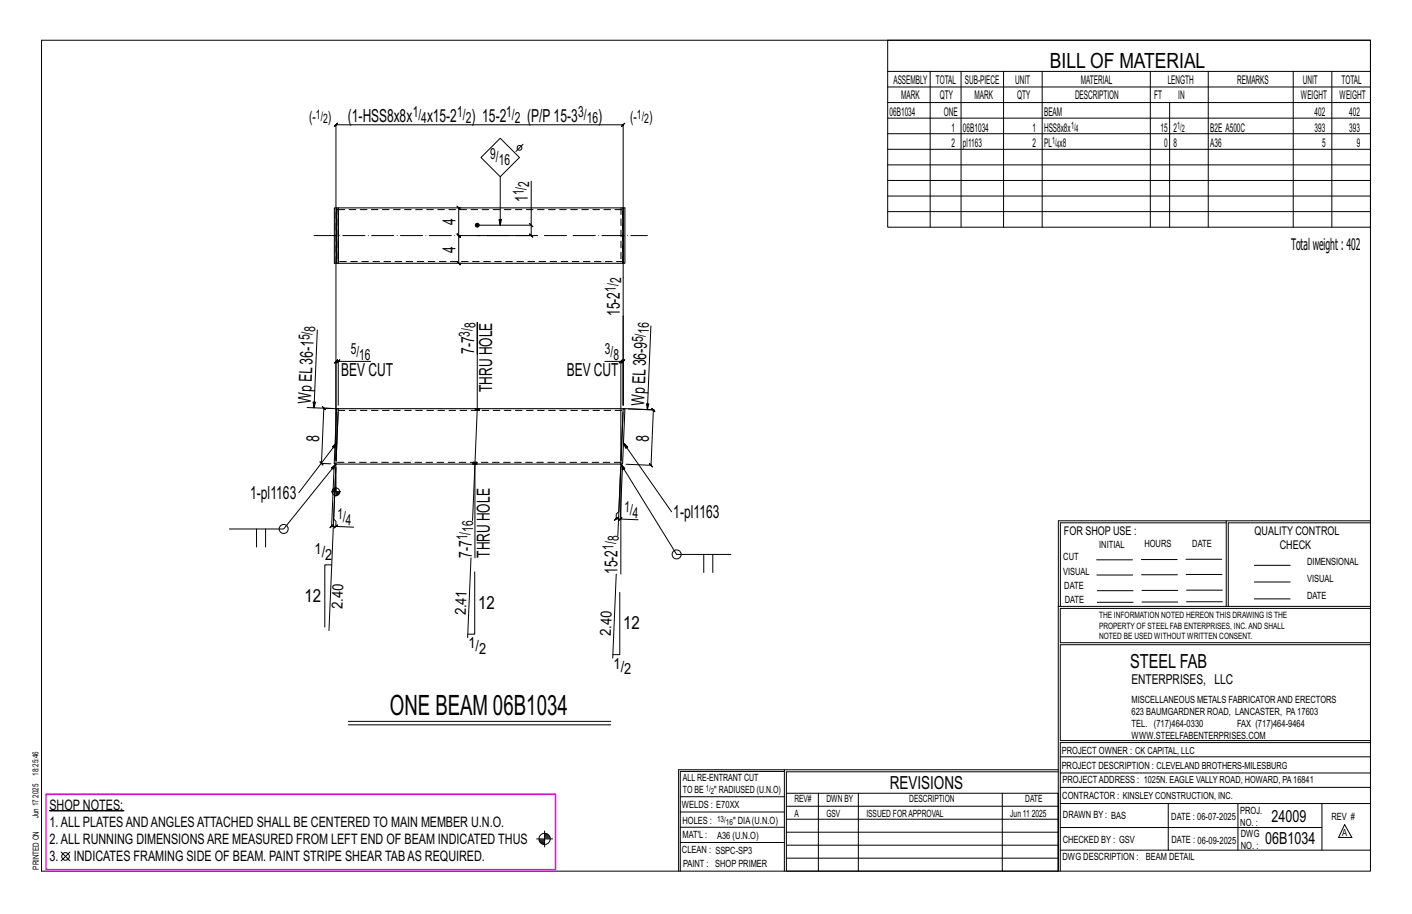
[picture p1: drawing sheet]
<svg xmlns="http://www.w3.org/2000/svg" width="432mm" height="279mm" viewBox="0 0 432 279" stroke-linecap="round" stroke-linejoin="round" font-family="sans-serif">
<g fill="#000" stroke="#000" stroke-width=".31">
<path d="M15.1 247.7h22.8v.2h-22.8z"/>
<circle cx="146" cy="68.8" r=".6"/>
</g>
<g fill="none" stroke="#000" stroke-width=".31">
<path d="M12.7 12.3h406.4v254h-406.4zM271.5 12.3h147.6v57.2h-147.6zM271.5 21.8h147.6M271.5 26.6h147.6M271.5 31.4h147.6M271.5 36.1h147.6M284.5 21.8v47.7M293.9 21.8v47.7M306.9 21.8v47.7M318.7 21.8v47.7M351.8 21.8v47.7M357.7 31.4v38.1"/>
<path d="M369.5 21.8v47.7M395.5 21.8v47.7M407.3 21.8v47.7M147.1 48.1l5.9-5.8 5.9 5.8-5.9 5.9zM153 54v14.8l-.4-1.7h.8l-.4 1.7M160 44.1l-2.2 2.2M162.4 55.4v13.4h-16.4M271.5 40.9h147.6M271.5 45.6h147.6M271.5 50.4h147.6M271.5 55.2h147.6M271.5 59.9h147.6"/>
<path d="M140.9 63.5h-.6l-.5-.5 1 1-.5-.5v8.5l-.5-.5 1 1-.5-.5h.6h-.6l-.5-.5 1 1-.5-.5v8.5l-.5-.5 1 1-.5-.5h.6M161.9 68.3l1 1zM162.4 68.8v3.2l-.5-.5 1 1-.5-.5h-16.4M271.5 64.7h147.6M199 99.7l-1 25.5-.3-1.8 .7 .1-.4 1.7M97 100.9l-1 23.8-.3-1.8h.8l-.5 1.8M103.4 110.5l.5-.5-1 1zM103.4 110.5h-.7l.5-.5-1 1 .5-.5v30.2v-102.6l-.5 .5 1-1-.5 .5h87.9l-.5 .5 1-1-.5 .5v85.8v-13.4l.5-.5-1 1 .5-.5h-.7M113.3 110.5h-9.9v13.4M146 108.3v-9.7v26.3l-1.5 34.2M185 110.5h4.9v30.2M189.9 110.5l-.5 .5 1-1z"/>
<path d="M93.9 124.6l9.5 .3M101.9 124.9l-2.9-.2-.5-.5 1 1.1-.5-.6-.7 17-.5-.6 1 1.1-.5-.5 2.9 .1M103 135.4l-1.4 1.1 .6 .5 .8-1.6-11.6 15.2M190.6 124.9l9.5 .4M190.7 135.4l.7 1.6 .6-.4-1.3-1.2 14.7 21.1M192.2 125l7.6 .3-.5-.5 1 1-.5-.5-.7 16.9-.5-.5 1 1.1-.5-.6-7.7-.3M101.3 150.3h2.8M101.7 149.8v.5M101.9 149.5v.8M102.1 149.4v.9M102.2 142.9l-.8 18-.5 .4 1-.9-.5 .5h1.3M102.3 149.2v1.1"/>
<path d="M102.5 149.2v1.1M102.7 142.9l-.7 15.7 .8 .8-.1 1.5 5.5 .3M102.7 142.9v8.8M102.9 150.3v1.2M103.2 150.3v1.1M103.4 150.3v1M103.6 150.3v.8M103.8 150.3v.5M145.2 141.9v28.6M189.2 159.1l1-.9zM189.7 158.7l-1.3-.1 .5-.5-1 1 .5-.5 .1-1.5 .8-.7 .5-13.5 .1 32.6M190.3 142.9l-.6 15.8 5.4 .2"/>
<path d="M375 159.8h-50.7v25.6M375 159.2h-51.3l-.1 107.1M419.1 159.2h-44.1v26.2M419.1 159.8h-43.5v25.6M70.2 161.7h16.5l16-19.8-.8 1.6-.6-.5 1.4-1.1-2.1 50.9M78.5 161.7v5.5M81.2 161.7v5.5M101.4 172.7h-2.1v19M102.2 161.4l1-1zM144 170.5l-1 24.4M145.2 174.8v19.1h-2.1M188.4 175.5l-1 25.7"/>
<path d="M188.9 163.8l1-21.9 .6 1.7 .6-.4-1.2-1.3 17 27.6h16.6M215.2 169.5v5.5M218 169.5v5.5M335.4 171.1h10.9M335.4 175.8h11M349 171h11M349.1 175.7h11M362.7 171h10.9M362.7 175.6h11M383.6 172.8h11M383.6 177.9h11M189.5 181.1v19h-2.1"/>
<path d="M323.7 185.4h95.4M335.5 184.1h11M335.5 180.6h11M349.2 184h11M349.2 180.5h11M362.9 180.4h10.9M362.9 184h10.9M383.6 183.1h11M419.1 186h-94.9v10.5h94.9M419.1 197.1h-94.9v29.3h94.9v.6h-94.9v39.3M106.5 220.5h80.3M106.5 221.6h80.3"/>
<path d="M239.9 235.8h-31.9v30.5M239.9 235.3h-32.4v31M323.6 235.3h-83.7v31M323.6 235.9h-83.1v6.6M324.2 236.3h94.9M324.2 231.4h94.9M164.1 256.4h4.9M164.9 256.7h1.6M164.9 257h1.6M165 257.3h1.5M165.3 257.6h1.2M165.6 257.9h.9"/>
<path d="M166.5 254v4.9M166.5 255h1M166.5 255.6h1.5M166.5 256.2h1.7M166.5 255.3h1.3M166.5 255.9h1.7M208 252.9h31.9M208 257.5h31.9M208 243.6h31.9M208 248.2h31.9M240.5 242.5h83.1v23.8h-83.1zM240.5 258.4h83.1"/>
<path d="M240.5 254.4h83.1M240.5 250.4h83.1M240.5 246.5h83.1M250.3 242.5v23.8M262.5 242.5v23.8M306.5 242.5v23.8M324.2 253h80.1M324.2 245.6h94.9M324.2 259.9h94.9M324.2 240.7h94.9M357.3 245.6v14.3M378.6 245.6v14.3"/>
<path d="M404.3 245.6v14.3M411.2 252.1l2.2 3.9h-4zM18.7 260.5l2.7 2.7M21.4 260.5l-2.7 2.7M240.5 262.3h83.1"/>
<circle cx="158.9" cy="45.2" r=".74"/>
<circle cx="102.7" cy="150.3" r="1.16"/>
<circle cx="86.7" cy="161.7" r="1.38"/>
<circle cx="206.9" cy="169.5" r="1.38"/>
<circle cx="166.5" cy="256.4" r="1.71"/>
<circle cx="20" cy="261.8" r="1.17"/>
</g>
<path d="M14.1 242.8h155.8v23.1h-155.8z" fill="none" stroke="#f0f" stroke-width=".5"/>
<g fill="none" stroke="#000" stroke-width=".32">
<path d="M102.9 63.5h-.6v17h1.1v-17h87.1M103.4 63.5h-.5v17M103.4 64.6v14.8M190.5 63.5v17M190.5 63.5h.1M103.4 80.5h87.7v-17h-.5v17M102.9 124.9h.5l-.7 17-.5-.1zM103.4 126l-.6 14.8M103.4 124.9h87.2M145.4 124.9h.1M145.4 125.5h.1M146.5 124.9h.1"/>
<path d="M146.5 125.5h.1M190.5 126l-.6 14.8M190.6 124.9l.5 .1-.7 16.9h-.5zM102.7 141.9h87.2M144.6 141.3h.1M144.6 141.9h.1M145.8 141.3h.1M145.8 141.9h.1"/>
</g>
<g fill="none" stroke="#000" stroke-width=".31" stroke-dasharray="2 1.4">
<path d="M102.8 64.1h.6v.5M103.4 63.5v16.5h-.6M103.4 64.1h87.1M103.4 79.4v1.1M189.9 63.5v17M190.5 64.1v15.8M190.5 79.9l-87.1 .1M190.5 64.6h.1M102.8 80.5v-17M190.4 80.5v-17M103.4 125.5h87.1M145.4 124.9v.6"/>
<path d="M145.4 124.9h.1M145.5 124.9l-.1 .6M145.7 124.9h-.2l-.1 .6M146 124.9h.2v.6h-.2zM146 124.9h-.3v.6h-.2M146 125.5h-.3M146.2 124.9h.2v.6h-.2M146.4 124.9v.6M146.5 124.9h.1M146.5 125.5h.1M146.5 125.5v-.6M144.6 141.3h.1"/>
<path d="M144.6 141.3v.6M144.7 141.9h-.1M144.8 141.9v-.6M145 141.3h.2v.6h-.2zM145 141.9h-.2v-.6h.2M145.2 141.9h.3v-.6h.2M145.2 141.3h.3M145.5 141.9h.2l.1-.6M145.7 141.9l.1-.6M145.8 141.9v-.6M145.8 141.9h.1M189.9 141.3h-87.1"/>
</g>
<path d="M96 72h102" fill="none" stroke="#000" stroke-width=".31" stroke-dasharray="6.8 1 0 1"/>
<text font-size="8.6" x="119.2" y="218.6">ONE BEAM 06B1034</text>
<text font-size="6.4" x="321.1" y="20.7">BILL OF MATERIAL</text>
<text font-size="5.9" x="345.6" y="204.1">STEEL FAB</text>
<g font-size="5.5">
<text x="106.4" y="37.2">(1-HSS8x8x</text>
<text x="130.6" y="37.2">x15-2</text>
<text x="144.2" y="37.2">) 15-2</text>
<text x="161.2" y="37.2">(P/P15-3</text>
<text x="182.9" y="37.2">)</text>
<text x="161.5" y="61.8" transform="rotate(-90 161.5 61.8)">1</text>
<text x="139.3" y="68.8" transform="rotate(-90 139.3 68.8)">4</text>
<text x="139.3" y="77.3" transform="rotate(-90 139.3 77.3)">4</text>
<text x="189.6" y="96.6" transform="rotate(-90 189.6 96.6)">15-2</text>
<text x="145" y="108.3" transform="rotate(-90 145 108.3)">7-7</text>
<text x="104.4" y="115.1">BEV CUT</text>
<text x="150.5" y="119.9" transform="rotate(-90 150.5 119.9)">THRU HOLE</text>
<text x="173.4" y="115">BEV CUT</text>
<text x="95.1" y="123.6" transform="rotate(-88 95.1 123.6)">WpEL36-1</text>
<text x="197" y="124.1" transform="rotate(-88 197 124.1)">WpEL36-9</text>
<text x="97.6" y="135.2" transform="rotate(-88 97.6 135.2)">8</text>
<text x="198.4" y="135.1" transform="rotate(-88 198.4 135.1)">8</text>
<text x="76.5" y="152.5">1-pl1163</text>
<text x="205.9" y="158.4">1-pl1163</text>
<text x="144.2" y="170.5" transform="rotate(-90 144.2 170.5)">7-7</text>
<text x="149.8" y="170.5" transform="rotate(-90 149.8 170.5)">THRU HOLE</text>
<text x="188.9" y="175.5" transform="rotate(-90 188.9 175.5)">15-2</text>
<text x="93.1" y="184">12</text>
<text x="146.2" y="186.1">12</text>
<text x="190.6" y="192.4">12</text>
<text x="272.2" y="241.1">REVISIONS</text>
</g>
<g font-size="5.1">
<text x="388.9" y="251.3">24009</text>
<text x="386.9" y="258.1">06B1034</text>
</g>
<text font-size="4.9" x="394.8" y="76.4">Totalweight : 402</text>
<g font-size="4.7">
<text x="126.2" y="35.9">1/</text>
<text x="139.8" y="35.9">1/</text>
<text x="154.8" y="35.9">1/</text>
<text x="176.8" y="35.9">3/</text>
<text x="94.5" y="37.3">(-</text>
<text x="100.3" y="37.3">)</text>
<text x="128.8" y="37.6">4</text>
<text x="142.4" y="37.6">2</text>
<text x="157.4" y="37.6">2</text>
<text x="179.4" y="37.6">16</text>
<text x="192.7" y="37.3">(-</text>
<text x="198.5" y="37.3">)</text>
<text x="149.9" y="48.7">9/</text>
<text x="152.5" y="50.3">16</text>
<text x="160.2" y="59.7" transform="rotate(-90 160.2 59.7)">1/</text>
<text x="161.9" y="57.1" transform="rotate(-90 161.9 57.1)">2</text>
<text x="188.3" y="89.2" transform="rotate(-90 188.3 89.2)">1/</text>
<text x="190" y="86.6" transform="rotate(-90 190 86.6)">2</text>
<text x="96.4" y="101.5" transform="rotate(-88 96.4 101.5)">8</text>
<text x="145.4" y="100.3" transform="rotate(-90 145.4 100.3)">8</text>
<text x="94.7" y="104.1" transform="rotate(-88 94.7 104.1)">5/</text>
<text x="143.7" y="102.9" transform="rotate(-90 143.7 102.9)">3/</text>
<text x="196.6" y="104.6" transform="rotate(-88 196.6 104.6)">5/</text>
<text x="198.4" y="102.1" transform="rotate(-88 198.4 102.1)">16</text>
<text x="107.3" y="108.2">5/</text>
<text x="109.9" y="109.9">16</text>
<text x="185" y="108.2">3/</text>
<text x="187.6" y="109.9">8</text>
<text x="103.2" y="158.7" transform="rotate(2 103.2 158.7)">1/</text>
<text x="105.7" y="160.5" transform="rotate(2 105.7 160.5)">4</text>
<text x="190.9" y="156.5" transform="rotate(2 190.9 156.5)">1/</text>
<text x="193.4" y="158.2" transform="rotate(2 193.4 158.2)">4</text>
<text x="143" y="165.2" transform="rotate(-90 143 165.2)">1/</text>
<text x="144.7" y="162.6" transform="rotate(-90 144.7 162.6)">16</text>
<text x="189.3" y="165.5" transform="rotate(-90 189.3 165.5)">8</text>
<text x="96.2" y="169.4">1/</text>
<text x="99.5" y="171">2</text>
<text x="187.6" y="168.1" transform="rotate(-90 187.6 168.1)">1/</text>
<text x="104.7" y="186.2" transform="rotate(-88 104.7 186.2)">2.40</text>
<text x="142.5" y="188.1" transform="rotate(-88 142.5 188.1)">2.41</text>
<text x="186.8" y="194.4" transform="rotate(-88 186.8 194.4)">2.40</text>
<text x="143.3" y="198.2">1/</text>
<text x="146.5" y="199.9">2</text>
<text x="187.6" y="204.5">1/</text>
<text x="190.9" y="206.1">2</text>
</g>
<g font-size="4.4">
<text x="15.1" y="247.5">SHOP NOTES:</text>
<text x="15.1" y="258">2.ALL RUNNING DIMENSIONSARE MEASURED FROM LEFT END OF BEAM INDICATED THUS</text>
<text x="15.1" y="252.7">1.ALL PLATESANDANGLESATTACHED SHALL BE CENTERED TO MAIN MEMBER U.N.O.</text>
<text x="15.1" y="263.2">3.</text>
<text x="22.6" y="263.2">INDICATES FRAMING SIDE OF BEAM. PAINT STRIPE SHEAR TABAS REQUIRED.</text>
</g>
<text font-size="4.2" x="346" y="209.1">ENTERPRISES, LLC</text>
<g font-size="4">
<text x="96.6" y="36.2">1/</text>
<text x="98.8" y="37.7">2</text>
<text x="194.8" y="36.2">1/</text>
<text x="197" y="37.7">2</text>
</g>
<g font-size="3.7">
<text x="273.2" y="25.6">ASSEMBLY</text>
<text x="286.2" y="25.6">TOTAL</text>
<text x="295.1" y="25.6">SUB-PIECE</text>
<text x="310.4" y="25.6">UNIT</text>
<text x="330.5" y="25.6">MATERIAL</text>
<text x="357.1" y="25.6">LENGTH</text>
<text x="378.3" y="25.6">REMARKS</text>
<text x="398.4" y="25.6">UNIT</text>
<text x="410.2" y="25.6">TOTAL</text>
<text x="272.1" y="35.5">06B1034</text>
<text x="275.6" y="30.4">MARK</text>
<text x="287.4" y="30.4">QTY</text>
<text x="288.6" y="35.5">ONE</text>
<text x="298" y="30.4">MARK</text>
<text x="311" y="30.4">QTY</text>
<text x="319.3" y="35.5">BEAM</text>
<text x="328.7" y="30.4">DESCRIPTION</text>
<text x="353" y="30.4">FT</text>
<text x="360.3" y="30.4">IN</text>
<text x="397.8" y="30.4">WEIGHT</text>
<text x="402" y="35.5">402</text>
<text x="409.6" y="30.4">WEIGHT</text>
<text x="412.6" y="35.5">402</text>
<text x="290.9" y="40.2">1</text>
<text x="294.5" y="40.2">06B1034</text>
<text x="315.8" y="40.2">1</text>
<text x="319.3" y="40.2">HSS8x8x</text>
<text x="354.9" y="40.2">15</text>
<text x="358.9" y="40.2">2</text>
<text x="370.1" y="40.2">B2E A500C</text>
<text x="402" y="40.2">393</text>
<text x="412.6" y="40.2">393</text>
<text x="290.9" y="45">2</text>
<text x="294.5" y="45">pl1163</text>
<text x="315.8" y="45">2</text>
<text x="319.3" y="45">PL x8</text>
<text x="356" y="45">0</text>
<text x="358.9" y="45">8</text>
<text x="370.1" y="45">A36</text>
<text x="404.3" y="45">5</text>
<text x="415" y="45">9</text>
<text x="325.3" y="163.4">FOR SHOP USE :</text>
<text x="383.7" y="163.4">QUALITY CONTROL</text>
<text x="391.4" y="167.8">CHECK</text>
</g>
<g font-size="3.1">
<text x="327.5" y="39.4">1/</text>
<text x="328.9" y="40.5">4</text>
<text x="360" y="39.4">1/</text>
<text x="361.4" y="40.5">2</text>
<text x="321.7" y="44.1">1/</text>
<text x="323.1" y="45.3">4</text>
<text x="336.2" y="167.4">INITIAL</text>
<text x="350" y="167.1">HOURS</text>
<text x="364.6" y="167.2">DATE</text>
<text x="325.2" y="171.3">CUT</text>
<text x="399.8" y="172.8">DIMENSIONAL</text>
<text x="325.1" y="175.8">VISUAL</text>
<text x="399.8" y="177.9">VISUAL</text>
<text x="325.5" y="180">DATE</text>
<text x="325.7" y="184.4">DATE</text>
<text x="399.8" y="183.1">DATE</text>
<text x="346" y="215">MISCELLANEOUS METALS FABRICATORAND ERECTORS</text>
<text x="346" y="218.6">623 BAUMGARDNER ROAD, LANCASTER, PA17603</text>
<text x="346" y="225.8">WWW.STEELFABENTERPRISES.COM</text>
<text x="346" y="222.2">TEL. (717)464-0330</text>
<text x="378.3" y="222.2">FAX (717)464-9464</text>
<text x="324.7" y="230.5">PROJECT OWNER : CK CAPITAL, LLC</text>
<text x="208.8" y="238.8">ALL RE-ENTRANT CUT</text>
<text x="324.7" y="235.1">PROJECT DESCRIPTION : CLEVELAND BROTHERS-MILESBURG</text>
<text x="324.9" y="239.5">PROJECTADDRESS : 1025N. EAGLE VALLY ROAD, HOWARD, PA16841</text>
<text x="208.8" y="242.5">TO BE</text>
<text x="218.4" y="242.5">&quot; RADIUSED (U.N.O)</text>
<text x="242.9" y="245.3">REV#</text>
<text x="252.7" y="245.3">DWN BY</text>
<text x="278.1" y="245.3">DESCRIPTION</text>
<text x="313.5" y="245.3">DATE</text>
<text x="324.9" y="244.2">CONTRACTOR : KINSLEY CONSTRUCTION, INC.</text>
<text x="208.5" y="247">WELDS : E70XX</text>
<text x="208.7" y="251.7">HOLES :</text>
<text x="224.2" y="251.8">&quot; DIA(U.N.O)</text>
<text x="242.9" y="249.9">A</text>
<text x="252.7" y="249.9">GSV</text>
<text x="264.9" y="249.9">ISSUED FORAPPROVAL</text>
<text x="309" y="249.9">Jun 11</text>
<text x="315.5" y="249.9">2025</text>
<text x="325.1" y="250">DRAWN BY : BAS</text>
<text x="358.2" y="250.5">DATE : 06-07-2025</text>
<text x="379.3" y="248.9">PROJ.</text>
<text x="407.2" y="250.5">REV #</text>
<text x="208.7" y="256.3">MAT'L :</text>
<text x="219.3" y="256.4">A36 (U.N.O)</text>
<text x="325" y="257.6">CHECKED BY : GSV</text>
<text x="358.3" y="257.7">DATE : 06-09-2025</text>
<text x="379.3" y="252.5">NO. :</text>
<text x="379.5" y="255.9">DWG</text>
<text x="410.5" y="255.5">A</text>
<text x="208.6" y="260.7">CLEAN : SSPC-SP3</text>
<text x="324.9" y="262.9">DWG DESCRIPTION :</text>
<text x="350.4" y="263">BEAM DETAIL</text>
<text x="379.5" y="259.5">NO. :</text>
<text x="208.9" y="265">PAINT : SHOP PRIMER</text>
</g>
<g font-size="2.7">
<text x="336.1" y="189">THE INFORMATION NOTED HEREON THIS DRAWING IS THE</text>
<text x="336.1" y="195.4">NOTED BE USED WITHOUT WRITTEN CONSENT.</text>
<text x="336.1" y="192.2">PROPERTY OF STEEL FAB ENTERPRISES, INC.AND SHALL</text>
</g>
<g font-size="2.6">
<text x="215.9" y="241.8">1/</text>
<text x="217.4" y="242.7">2</text>
<text x="219.3" y="251.1">13/</text>
<text x="222" y="252.1">16</text>
</g>
<g font-size="2.5">
<text x="11.7" y="237.1" transform="rotate(-90 11.7 237.1)">18:25:46</text>
<text x="11.8" y="243.8" transform="rotate(-90 11.8 243.8)">2025</text>
<text x="11.8" y="250.1" transform="rotate(-90 11.8 250.1)">Jun 17</text>
<text x="11.9" y="265.8" transform="rotate(-90 11.9 265.8)">PRINTED ON</text>
</g>
</svg>
